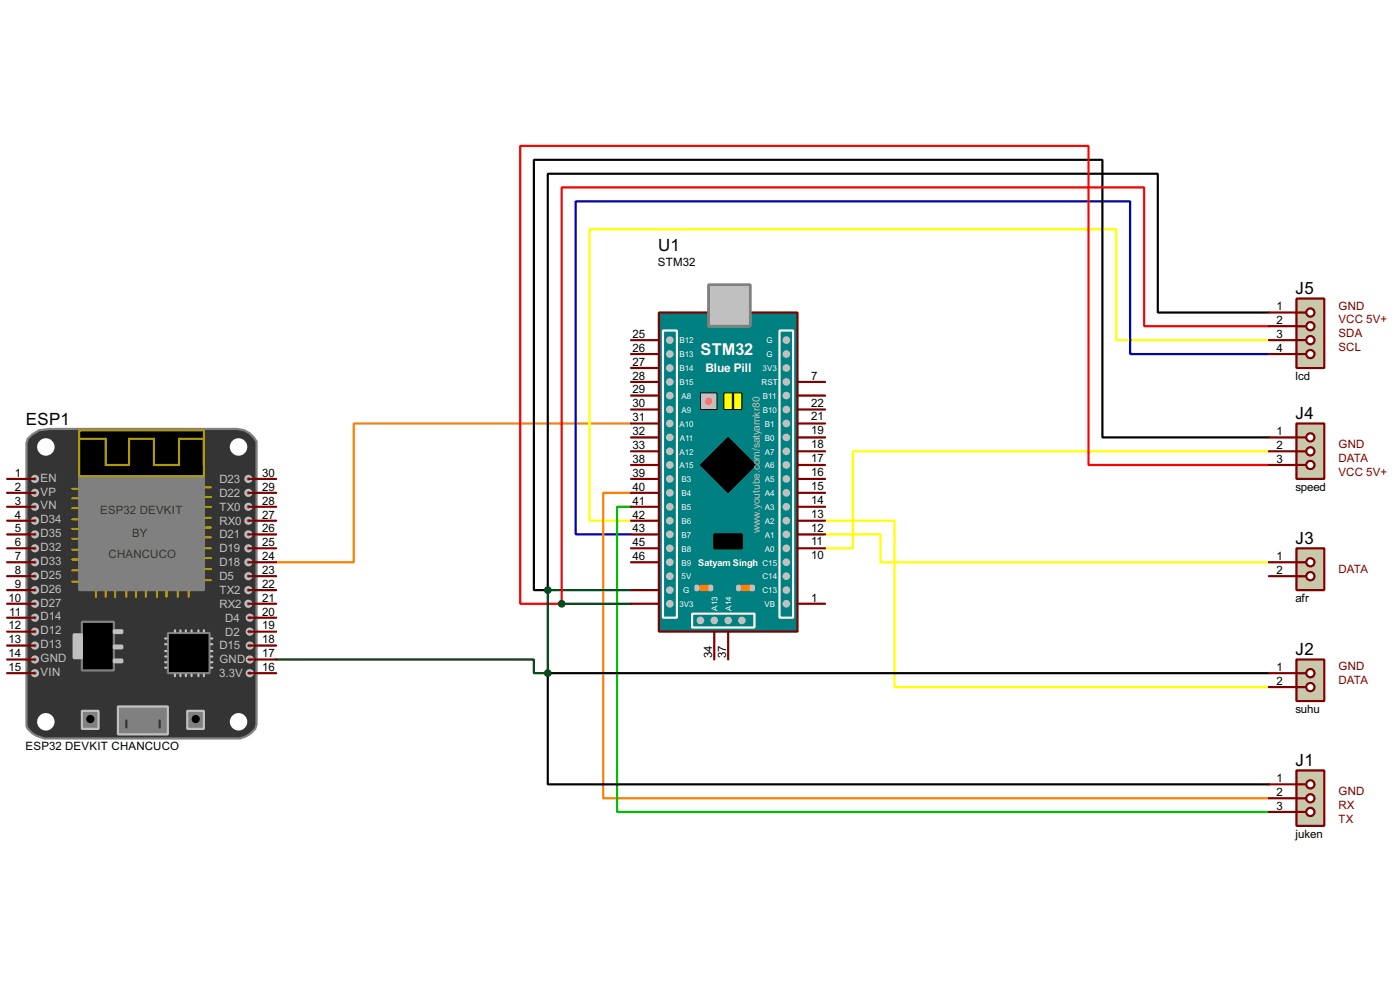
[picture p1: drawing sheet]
<svg xmlns="http://www.w3.org/2000/svg" width="256mm" height="180mm" viewBox="0 0 256 180" stroke-linecap="round" stroke-linejoin="round" font-family="sans-serif">
<path d="M115.6 77.5h-50.8v25.4h-14.2M115.6 90.2h-5.1v55.9h122" fill="none" stroke="#ff8000" stroke-width=".4"/>
<path d="M232.5 62.3h-28v-20.3h-96.5v53.3h7.6M151.2 97.8h10.1v5.1h71.2M151.2 95.3h12.7v30.5h68.6M232.5 82.6h-76.2v17.8h-5.1" fill="none" stroke="#ff0" stroke-width=".4"/>
<path d="M232.5 64.8h-25.4v-27.9h-101.6v60.9h10.1" fill="none" stroke="#0000c0" stroke-width=".4"/>
<path d="M115.6 92.8h-2.5v55.8h119.4" fill="none" stroke="#00c000" stroke-width=".4"/>
<path d="M102.9 110.5h12.7M115.6 108h-15.2v15.2h-2.6v-2.5h-47.2" fill="none" stroke="#004000" stroke-width=".4"/>
<path d="M232.5 57.2h-20.4v-25.4h-111.7v76.2h-2.6v-78.7h104.2v50.8h30.5M232.5 123.2h-132.1v20.4h132.1" fill="none" stroke="#000" stroke-width=".4"/>
<path d="M232.5 59.7h-22.9v-25.4h-106.7v76.2h-7.6v-83.8h104.1v58.4h33.1" fill="none" stroke="#f00" stroke-width=".4"/>
<path d="M5.1 80.3l.8-.7 1.3-.8 2-.3h33.3a4.3 4.3 0 0 1 4.5 2.3v51.8a3.3 3.3 0 0 1-2.2 2.3l-.8 .3h-35.8a4.2 4.2 0 0 1-3.3-2.3v-51.8z" fill-rule="evenodd" fill="#343434" stroke="#808080" stroke-width=".4"/>
<path d="M14.5 85.1h22.9v22.9h-22.9z" fill="#808080" stroke="#808080" stroke-width=".4"/>
<path d="M14.5 78.8h22.9v8.4h-22.9z" fill="#000" stroke="#b09b04" stroke-width=".4"/>
<g fill="none" stroke="#b09b04" stroke-width=".4">
<path d="M13.3 89.5h1M13.3 91.2h1M13.3 93h1M13.3 95.1h1M13.3 96.8h1M13.3 98.6h1M14.5 80.3h4.9v4.8h4.3M23.7 84.9v-4.6h4.5v4.8h4.6v-4.8h4.6v4.8M37.6 89.2h1.1M37.6 91h1.1M37.6 92.8h1.1M37.6 94.8h1.1"/>
<path d="M37.6 96.6h1.1M37.6 98.4h1.1M13.3 100.6h1M13.3 102.4h1M13.3 104.4h1M13.3 106.5h1M17.6 108.3v1M19.4 108.3v1M21.1 108.3v1M23.2 108.3v1M24.9 108.3v1M26.7 108.3v1"/>
<path d="M28.8 108.3v1M30.5 108.3v1M32.6 108.3v1M34.6 108.3v1M37.6 100.4h1.1M37.6 102.2h1.1M37.6 104.2h1.1M37.6 106.2h1.1"/>
</g>
<g fill="#feffff" stroke="#343434" stroke-width=".4">
<circle cx="43.7" cy="81.8" r="1.8"/>
<circle cx="8.4" cy="81.8" r="1.8"/>
<circle cx="43.7" cy="132.1" r="1.8"/>
<circle cx="8.4" cy="132.1" r="1.8"/>
</g>
<g fill="#808080" stroke="#c0c0c0" stroke-width=".4">
<circle cx="45.5" cy="87.7" r=".55"/>
<circle cx="45.5" cy="90.2" r=".55"/>
<circle cx="45.5" cy="92.8" r=".55"/>
<circle cx="45.5" cy="95.3" r=".55"/>
<circle cx="45.5" cy="97.8" r=".55"/>
<circle cx="45.5" cy="100.4" r=".55"/>
<circle cx="45.5" cy="102.9" r=".55"/>
<circle cx="45.5" cy="105.5" r=".55"/>
<circle cx="45.5" cy="108" r=".55"/>
<circle cx="45.5" cy="110.5" r=".55"/>
<circle cx="45.7" cy="113.1" r=".55"/>
<circle cx="45.7" cy="115.6" r=".55"/>
<circle cx="45.7" cy="118.2" r=".55"/>
<circle cx="45.7" cy="120.7" r=".55"/>
<circle cx="45.7" cy="123.2" r=".55"/>
<circle cx="6.4" cy="113.1" r=".55"/>
<circle cx="6.4" cy="115.6" r=".55"/>
<circle cx="6.4" cy="118.2" r=".55"/>
<circle cx="6.4" cy="120.7" r=".55"/>
<circle cx="6.4" cy="123.2" r=".55"/>
<circle cx="6.4" cy="100.4" r=".55"/>
<circle cx="6.4" cy="102.9" r=".55"/>
<circle cx="6.4" cy="105.5" r=".55"/>
<circle cx="6.4" cy="108" r=".55"/>
<circle cx="6.4" cy="110.5" r=".55"/>
<circle cx="6.4" cy="87.7" r=".55"/>
<circle cx="6.4" cy="90.2" r=".55"/>
<circle cx="6.4" cy="92.8" r=".55"/>
<circle cx="6.4" cy="95.3" r=".55"/>
<circle cx="6.4" cy="97.8" r=".55"/>
</g>
<path d="M21.6 129.3h9.2v5.1h-9.2z" fill="#808080" stroke="#c0c0c0" stroke-width=".4"/>
<path d="M23.2 131.9v1.3M29.3 131.9v1.3" fill="none" stroke="#343434" stroke-width=".4"/>
<path d="M15 130.1h3.1v3.3h-3.1z" fill="#808080" stroke="#c0c0c0" stroke-width=".4"/>
<circle cx="16.5" cy="131.6" r=".55" fill="#000" stroke="#000" stroke-width=".4"/>
<path d="M34.3 130.1h3.1v3.3h-3.1z" fill="#808080" stroke="#c0c0c0" stroke-width=".4"/>
<circle cx="35.8" cy="131.6" r=".55" fill="#000" stroke="#000" stroke-width=".4"/>
<path d="M15 113.8h5.9v8.9h-5.9zM30.8 115.9h7.6v7.3h-7.6z" fill="#000" stroke="#808080" stroke-width=".4"/>
<g fill="#c0c0c0" stroke="#c0c0c0" stroke-width=".4">
<path d="M13.5 116.1h1.5v4.4h-1.5z"/>
<path d="M20.9 120.7h1.5v.5h-1.5z"/>
<path d="M20.9 118.2h1.5v.5h-1.5z"/>
<path d="M20.9 115.4h1.5v.5h-1.5z"/>
</g>
<g fill="none" stroke="#c0c0c0" stroke-width=".4">
<path d="M30.3 119.2h.2M30.3 117.9h.2M30.3 116.9h.2M32.1 115.4v.2M33.1 115.4v.2M34.1 115.4v.2M35.1 115.4v.2M36.4 115.4v.2M37.4 115.4v.2M38.7 119.2h.2M38.7 117.9h.2M38.7 116.9h.2"/>
<path d="M30.3 122.2h.2M30.3 121.2h.2M30.3 120.2h.2M32.1 123.5v.3M33.1 123.5v.3M34.1 123.5v.3M35.1 123.5v.3M36.4 123.5v.3M37.4 123.5v.3M38.7 122.2h.2M38.7 121.2h.2M38.7 120.2h.2"/>
</g>
<g fill="none" stroke="#800000" stroke-width=".4">
<path d="M1.3 87.7h5.1M1.3 90.2h5.1M1.3 92.8h5.1M1.3 95.3h5.1M1.3 97.8h5.1M45.5 87.7h5.1M45.5 90.2h5.1M45.5 92.8h5.1M45.5 95.3h5.1M45.5 97.8h5.1M1.3 100.4h5.1M1.3 102.9h5.1"/>
<path d="M1.3 105.5h5.1M1.3 108h5.1M1.3 110.5h5.1M1.3 113.1h5.1M1.3 115.6h5.1M1.3 118.2h5.1M45.5 100.4h5.1M45.5 102.9h5.1M45.5 105.5h5.1M45.5 108h5.1M45.5 110.5h5.1M45.5 113.1h5.1"/>
<path d="M45.5 115.6h5.1M45.5 118.2h5.1M1.3 120.7h5.1M1.3 123.2h5.1M45.5 120.7h5.1M45.5 123.2h5.1"/>
</g>
<path d="M120.7 57.2h25.4v58.4h-25.4z" fill="#008080" stroke="#800000" stroke-width=".4"/>
<g fill="#008080" stroke="#fff" stroke-width=".4">
<path d="M121.5 60.5h2.5v52.6h-2.5z"/>
<path d="M142.8 60.5h2.5v52.6h-2.5z"/>
</g>
<g fill="#c0c0c0" stroke="#c0c0c0" stroke-width=".4">
<circle cx="122.7" cy="62.3" r=".5"/>
<circle cx="122.7" cy="64.8" r=".5"/>
<circle cx="122.7" cy="67.4" r=".5"/>
<circle cx="122.7" cy="69.9" r=".5"/>
<circle cx="122.7" cy="72.4" r=".5"/>
<circle cx="122.7" cy="75" r=".5"/>
<circle cx="122.7" cy="77.5" r=".5"/>
<circle cx="122.7" cy="80.1" r=".5"/>
<circle cx="122.7" cy="82.6" r=".5"/>
<circle cx="122.7" cy="85.1" r=".5"/>
<circle cx="122.7" cy="87.7" r=".5"/>
<circle cx="122.7" cy="90.2" r=".5"/>
<circle cx="122.7" cy="92.8" r=".5"/>
<circle cx="122.7" cy="95.3" r=".5"/>
<circle cx="122.7" cy="97.8" r=".5"/>
<circle cx="122.7" cy="100.4" r=".5"/>
<circle cx="122.7" cy="102.9" r=".5"/>
<circle cx="122.7" cy="105.5" r=".5"/>
<circle cx="122.7" cy="108" r=".5"/>
<circle cx="122.7" cy="110.5" r=".5"/>
<circle cx="144" cy="62.3" r=".5"/>
<circle cx="144" cy="64.8" r=".5"/>
<circle cx="144" cy="67.4" r=".5"/>
<circle cx="144" cy="69.9" r=".5"/>
<circle cx="144" cy="72.4" r=".5"/>
<circle cx="144" cy="75" r=".5"/>
<circle cx="144" cy="77.5" r=".5"/>
<circle cx="144" cy="80.1" r=".5"/>
<circle cx="144" cy="82.6" r=".5"/>
<circle cx="144" cy="85.1" r=".5"/>
<circle cx="144" cy="87.7" r=".5"/>
<circle cx="144" cy="90.2" r=".5"/>
<circle cx="144" cy="92.8" r=".5"/>
<circle cx="144" cy="95.3" r=".5"/>
<circle cx="144" cy="97.8" r=".5"/>
<circle cx="144" cy="100.4" r=".5"/>
<circle cx="144" cy="102.9" r=".5"/>
<circle cx="144" cy="105.5" r=".5"/>
<circle cx="144" cy="108" r=".5"/>
<circle cx="144" cy="110.5" r=".5"/>
</g>
<path d="M126.8 112.3h11.4v2.6h-11.4z" fill="#008080" stroke="#fff" stroke-width=".4"/>
<g fill="#c0c0c0" stroke="#c0c0c0" stroke-width=".4">
<circle cx="130.8" cy="113.6" r=".5"/>
<circle cx="133.4" cy="113.6" r=".5"/>
<circle cx="135.9" cy="113.6" r=".5"/>
<circle cx="128.3" cy="113.6" r=".5"/>
</g>
<g fill="#ff8000" stroke="#ff8000" stroke-width=".4">
<path d="M128.3 107.2h1.5v.8h-1.5z"/>
<path d="M135.9 107.2h1.6v.8h-1.6z"/>
</g>
<g fill="#c0c0c0" stroke="#c0c0c0" stroke-width=".4">
<path d="M127.4 107.2h.5v.8h-.5z"/>
<path d="M130 107.2h.5v.8h-.5z"/>
<path d="M135.1 107.2h.5v.8h-.5z"/>
<path d="M137.6 107.2h.5v.8h-.5z"/>
</g>
<path d="M128.3 85.1l5.1-5 5.1 5-5.1 5.1z" fill-rule="evenodd" fill="#000" stroke="#000" stroke-width=".18"/>
<path d="M128.3 71.9h3.1v3.1h-3.1z" fill="#c0c0c0" stroke="#000" stroke-width=".18"/>
<circle cx="129.8" cy="73.5" r=".5" fill="#ff8080" stroke="#ff8080" stroke-width=".4"/>
<g fill="#ff0" stroke="#000" stroke-width=".18">
<path d="M132.6 71.9h1.6v3.1h-1.6z"/>
<path d="M134.4 71.9h1.5v3.1h-1.5z"/>
</g>
<path d="M129.8 52.1h7.7v7.6h-7.7z" fill="#c0c0c0" stroke="#808080" stroke-width=".5"/>
<path d="M130.9 97.8h5v2.6h-5z" fill="#000" stroke="#000" stroke-width=".4"/>
<g fill="none" stroke="#800000" stroke-width=".4">
<path d="M115.6 69.9h5.1M115.6 72.4h5.1M115.6 75h5.1M115.6 77.5h5.1M115.6 62.3h5.1M115.6 64.8h5.1M115.6 67.4h5.1M146.1 69.9h5.1M146.1 72.4h5.1M146.1 75h5.1M146.1 77.5h5.1M115.6 95.3h5.1"/>
<path d="M115.6 97.8h5.1M115.6 92.8h5.1M115.6 90.2h5.1M115.6 87.7h5.1M115.6 85.1h5.1M115.6 82.6h5.1M115.6 80.1h5.1M146.1 95.3h5.1M146.1 97.8h5.1M146.1 92.8h5.1M146.1 90.2h5.1M146.1 87.7h5.1"/>
<path d="M146.1 85.1h5.1M146.1 82.6h5.1M146.1 80.1h5.1M115.6 108h5.1M115.6 110.5h5.1M115.6 100.4h5.1M115.6 102.9h5.1M130.9 115.6v5.1M133.4 115.6v5.1M146.1 110.5h5.1M146.1 100.4h5.1"/>
</g>
<path d="M237.5 100.4h5.1v7.6h-5.1z" fill="#c8c8aa" stroke="#800000" stroke-width=".4"/>
<path d="M237.5 102.9h1.8" fill="none" stroke="#800000" stroke-width=".4"/>
<circle cx="240" cy="102.9" r=".75" fill="#feffff" stroke="#800000" stroke-width=".4"/>
<path d="M237.5 105.5h1.8" fill="none" stroke="#800000" stroke-width=".4"/>
<circle cx="240" cy="105.5" r=".75" fill="#feffff" stroke="#800000" stroke-width=".4"/>
<path d="M232.5 102.9h5M232.5 105.5h5" fill="none" stroke="#800000" stroke-width=".4"/>
<path d="M237.5 77.5h5.1v10.2h-5.1z" fill="#c8c8aa" stroke="#800000" stroke-width=".4"/>
<path d="M237.5 80.1h1.8" fill="none" stroke="#800000" stroke-width=".4"/>
<circle cx="240" cy="80.1" r=".75" fill="#feffff" stroke="#800000" stroke-width=".4"/>
<path d="M237.5 82.6h1.8" fill="none" stroke="#800000" stroke-width=".4"/>
<circle cx="240" cy="82.6" r=".75" fill="#feffff" stroke="#800000" stroke-width=".4"/>
<path d="M237.5 85.1h1.8" fill="none" stroke="#800000" stroke-width=".4"/>
<circle cx="240" cy="85.1" r=".75" fill="#feffff" stroke="#800000" stroke-width=".4"/>
<path d="M232.5 80.1h5M232.5 82.6h5M232.5 85.1h5" fill="none" stroke="#800000" stroke-width=".4"/>
<path d="M237.5 54.7h5.1v12.7h-5.1z" fill="#c8c8aa" stroke="#800000" stroke-width=".4"/>
<path d="M237.5 57.2h1.8" fill="none" stroke="#800000" stroke-width=".4"/>
<circle cx="240" cy="57.2" r=".75" fill="#feffff" stroke="#800000" stroke-width=".4"/>
<path d="M237.5 59.7h1.8" fill="none" stroke="#800000" stroke-width=".4"/>
<circle cx="240" cy="59.7" r=".75" fill="#feffff" stroke="#800000" stroke-width=".4"/>
<path d="M237.5 62.3h1.8" fill="none" stroke="#800000" stroke-width=".4"/>
<circle cx="240" cy="62.3" r=".75" fill="#feffff" stroke="#800000" stroke-width=".4"/>
<path d="M237.5 64.8h1.8" fill="none" stroke="#800000" stroke-width=".4"/>
<circle cx="240" cy="64.8" r=".75" fill="#feffff" stroke="#800000" stroke-width=".4"/>
<path d="M232.5 57.2h5M232.5 59.7h5M232.5 62.3h5M232.5 64.8h5" fill="none" stroke="#800000" stroke-width=".4"/>
<path d="M237.5 141h5.1v10.2h-5.1z" fill="#c8c8aa" stroke="#800000" stroke-width=".4"/>
<path d="M237.5 143.6h1.8" fill="none" stroke="#800000" stroke-width=".4"/>
<circle cx="240" cy="143.6" r=".75" fill="#feffff" stroke="#800000" stroke-width=".4"/>
<path d="M237.5 146.1h1.8" fill="none" stroke="#800000" stroke-width=".4"/>
<circle cx="240" cy="146.1" r=".75" fill="#feffff" stroke="#800000" stroke-width=".4"/>
<path d="M237.5 148.6h1.8" fill="none" stroke="#800000" stroke-width=".4"/>
<circle cx="240" cy="148.6" r=".75" fill="#feffff" stroke="#800000" stroke-width=".4"/>
<path d="M232.5 143.6h5M232.5 146.1h5M232.5 148.6h5" fill="none" stroke="#800000" stroke-width=".4"/>
<path d="M237.5 120.7h5.1v7.6h-5.1z" fill="#c8c8aa" stroke="#800000" stroke-width=".4"/>
<path d="M237.5 123.2h1.8" fill="none" stroke="#800000" stroke-width=".4"/>
<circle cx="240" cy="123.2" r=".75" fill="#feffff" stroke="#800000" stroke-width=".4"/>
<path d="M237.5 125.8h1.8" fill="none" stroke="#800000" stroke-width=".4"/>
<circle cx="240" cy="125.8" r=".75" fill="#feffff" stroke="#800000" stroke-width=".4"/>
<path d="M232.5 123.2h5M232.5 125.8h5" fill="none" stroke="#800000" stroke-width=".4"/>
<g fill="#004000" stroke="#004000" stroke-width=".4">
<circle cx="100.3" cy="108" r=".5"/>
<circle cx="102.9" cy="110.5" r=".5"/>
<circle cx="100.3" cy="123.2" r=".5"/>
</g>
<g font-size="3.5">
<text x="120.6" y="45.9">U1</text>
<text x="237.4" y="53.9">J5</text>
<text x="4.7" y="77.7">ESP1</text>
<text x="237.4" y="76.7">J4</text>
<text x="237.4" y="99.6">J3</text>
<text x="237.4" y="119.9">J2</text>
<text x="237.4" y="140.2">J1</text>
</g>
<text font-size="3.4" fill="#fff" x="128.4" y="65">STM32</text>
<text font-size="2.5" fill="#fff" x="129.2" y="68.1">Blue Pill</text>
<g font-size="2.4">
<text x="120.5" y="48.7">STM32</text>
<text x="233.9" y="56.8">1</text>
<text x="233.9" y="59.3">2</text>
<text x="115.9" y="61.9">25</text>
<text x="115.9" y="64.4">26</text>
<text x="233.9" y="61.9">3</text>
<text x="233.9" y="64.4">4</text>
<text x="115.9" y="72">29</text>
<text x="115.9" y="67">27</text>
<text x="115.9" y="69.5">28</text>
<text x="148.6" y="69.5">7</text>
<text x="237.3" y="69.5">lcd</text>
<text x="115.9" y="74.6">30</text>
<text x="115.9" y="77.1">31</text>
<text x="148.6" y="76.9">21</text>
<text x="148.6" y="74.4">22</text>
<text x="115.9" y="79.7">32</text>
<text x="115.9" y="82.2">33</text>
<text x="148.6" y="82.1">18</text>
<text x="148.6" y="79.5">19</text>
<text x="233.9" y="79.7">1</text>
<text x="233.9" y="82.2">2</text>
<text x="2.7" y="87.3">1</text>
<text x="2.7" y="89.8">2</text>
<text x="48.1" y="87.3">30</text>
<text x="48.1" y="89.8">29</text>
<text x="115.9" y="87.3">39</text>
<text x="115.9" y="89.8">40</text>
<text x="115.9" y="84.7">38</text>
<text x="148.6" y="89.6">15</text>
<text x="148.6" y="87.1">16</text>
<text x="148.6" y="84.6">17</text>
<text x="233.9" y="84.7">3</text>
<text x="237.3" y="89.9">speed</text>
<text x="2.7" y="92.4">3</text>
<text x="2.7" y="94.9">4</text>
<text x="48.1" y="92.4">28</text>
<text x="48.1" y="94.9">27</text>
<text x="115.9" y="92.4">41</text>
<text x="115.9" y="94.9">42</text>
<text x="148.6" y="94.8">13</text>
<text x="148.6" y="92.2">14</text>
<text x="2.7" y="97.4">5</text>
<text x="2.7" y="100">6</text>
<text x="48.1" y="97.4">26</text>
<text x="48.1" y="100">25</text>
<text x="115.9" y="100">45</text>
<text x="115.9" y="97.4">43</text>
<text x="148.6" y="97.3">12</text>
<text x="148.6" y="99.8">11</text>
<text x="2.7" y="102.5">7</text>
<text x="2.7" y="105.1">8</text>
<text x="2.7" y="107.6">9</text>
<text x="48.1" y="102.5">24</text>
<text x="48.1" y="105.1">23</text>
<text x="48.1" y="107.6">22</text>
<text x="115.9" y="102.5">46</text>
<text x="148.6" y="102.4">10</text>
<text x="233.9" y="102.5">1</text>
<text x="233.9" y="105.1">2</text>
<text x="1.6" y="110.1">10</text>
<text x="1.7" y="112.7">11</text>
<text x="48.1" y="110.1">21</text>
<text x="48.1" y="112.7">20</text>
<text x="148.6" y="110.1">1</text>
<text x="237.3" y="110.2">afr</text>
<text x="1.6" y="115.2">12</text>
<text x="1.6" y="117.8">13</text>
<text x="48.1" y="115.2">19</text>
<text x="48.1" y="117.8">18</text>
<text x="1.6" y="120.3">14</text>
<text x="1.6" y="122.8">15</text>
<text x="48.1" y="120.3">17</text>
<text x="48.1" y="122.8">16</text>
<text x="130.5" y="120.5" transform="rotate(-90 130.5 120.5)">34</text>
<text x="133" y="120.5" transform="rotate(-90 133 120.5)">37</text>
<text x="233.9" y="122.8">1</text>
<text x="233.9" y="125.4">2</text>
<text x="237.3" y="130.5">suhu</text>
<text x="4.7" y="137.4">ESP32 DEVKIT CHANCUCO</text>
<text x="233.9" y="143.2">1</text>
<text x="233.9" y="145.7">2</text>
<text x="233.9" y="148.2">3</text>
<text x="237.3" y="153.4">juken</text>
</g>
<g font-size="2.4" fill="#800000">
<text x="245.2" y="59.2">VCC 5V+</text>
<text x="245.2" y="56.7">GND</text>
<text x="245.2" y="61.7">SDA</text>
<text x="245.2" y="64.2">SCL</text>
<text x="245.2" y="82.1">GND</text>
<text x="245.2" y="84.6">DATA</text>
<text x="245.2" y="87.1">VCC 5V+</text>
<text x="245.2" y="104.9">DATA</text>
<text x="245.2" y="122.7">GND</text>
<text x="245.2" y="125.2">DATA</text>
<text x="245.2" y="145.6">GND</text>
<text x="245.2" y="148.1">RX</text>
<text x="245.2" y="150.6">TX</text>
</g>
<g font-size="2.4" fill="#c0c0c0">
<text x="7.4" y="88.2">EN</text>
<text x="40.2" y="88.4">D23</text>
<text x="7.4" y="90.7">VP</text>
<text x="7.4" y="93.2">VN</text>
<text x="7.4" y="95.8">D34</text>
<text x="40.2" y="91">D22</text>
<text x="40.2" y="93.5">TX0</text>
<text x="7.4" y="98.3">D35</text>
<text x="7.4" y="100.9">D32</text>
<text x="40.2" y="96">RX0</text>
<text x="40.2" y="98.6">D21</text>
<text x="40.2" y="101.1">D19</text>
<text x="7.4" y="103.4">D33</text>
<text x="7.4" y="105.9">D25</text>
<text x="40.2" y="103.7">D18</text>
<text x="40.2" y="106.2">D5</text>
<text x="7.4" y="108.5">D26</text>
<text x="7.4" y="111">D27</text>
<text x="7.4" y="113.6">D14</text>
<text x="40.2" y="108.7">TX2</text>
<text x="40.2" y="111.3">RX2</text>
<text x="41.2" y="113.8">D4</text>
<text x="7.4" y="116.1">D12</text>
<text x="7.4" y="118.6">D13</text>
<text x="40.2" y="118.9">D15</text>
<text x="41.2" y="116.4">D2</text>
<text x="7.4" y="121.2">GND</text>
<text x="7.4" y="123.7">VIN</text>
<text x="40.2" y="124">3.3V</text>
<text x="40.2" y="121.4">GND</text>
</g>
<g font-size="2.4" fill="#343434">
<text x="18.3" y="94">ESP32 DEVKIT</text>
<text x="24.2" y="98.3">BY</text>
<text x="19.9" y="102.1">CHANCUCO</text>
</g>
<text font-size="2.1" fill="#c0c0c0" x="139.2" y="97.6" transform="rotate(-90 139.2 97.6)">www.youtube.com/satyamkr80</text>
<text font-size="1.9" fill="#fff" x="127.9" y="103.6">Satyam Singh</text>
<g font-size="1.7" fill="#fff">
<text x="124.5" y="62.8">B12</text>
<text x="124.5" y="65.4">B13</text>
<text x="140.4" y="65.4">G</text>
<text x="140.4" y="62.8">G</text>
<text x="124.5" y="68">B14</text>
<text x="124.5" y="70.5">B15</text>
<text x="139.5" y="70.5">RST</text>
<text x="139.7" y="68">3V3</text>
<text x="124.9" y="73">A8</text>
<text x="124.9" y="75.5">A9</text>
<text x="139.7" y="75.5">B10</text>
<text x="139.8" y="73">B11</text>
<text x="124.5" y="78.1">A10</text>
<text x="124.5" y="83.2">A12</text>
<text x="124.5" y="80.7">A11</text>
<text x="140.1" y="83.2">A7</text>
<text x="140.1" y="80.7">B0</text>
<text x="140.1" y="78.1">B1</text>
<text x="124.5" y="85.7">A15</text>
<text x="124.9" y="88.2">B3</text>
<text x="140.1" y="88.2">A5</text>
<text x="140.1" y="85.7">A6</text>
<text x="124.9" y="90.8">B4</text>
<text x="124.9" y="93.4">B5</text>
<text x="124.9" y="95.9">B6</text>
<text x="140.1" y="95.9">A2</text>
<text x="140.1" y="93.4">A3</text>
<text x="140.1" y="90.8">A4</text>
<text x="124.9" y="98.4">B7</text>
<text x="124.9" y="101">B8</text>
<text x="140.1" y="101">A0</text>
<text x="140.1" y="98.4">A1</text>
<text x="124.9" y="106.1">5V</text>
<text x="124.9" y="103.5">B9</text>
<text x="139.7" y="106.1">C14</text>
<text x="139.7" y="103.5">C15</text>
<text x="124.5" y="111.1">3V3</text>
<text x="125.2" y="108.6">G</text>
<text x="131.5" y="111.8" transform="rotate(-90 131.5 111.8)">A13</text>
<text x="134" y="111.8" transform="rotate(-90 134 111.8)">A14</text>
<text x="139.7" y="108.6">C13</text>
<text x="140" y="111.1">VB</text>
</g>
</svg>
